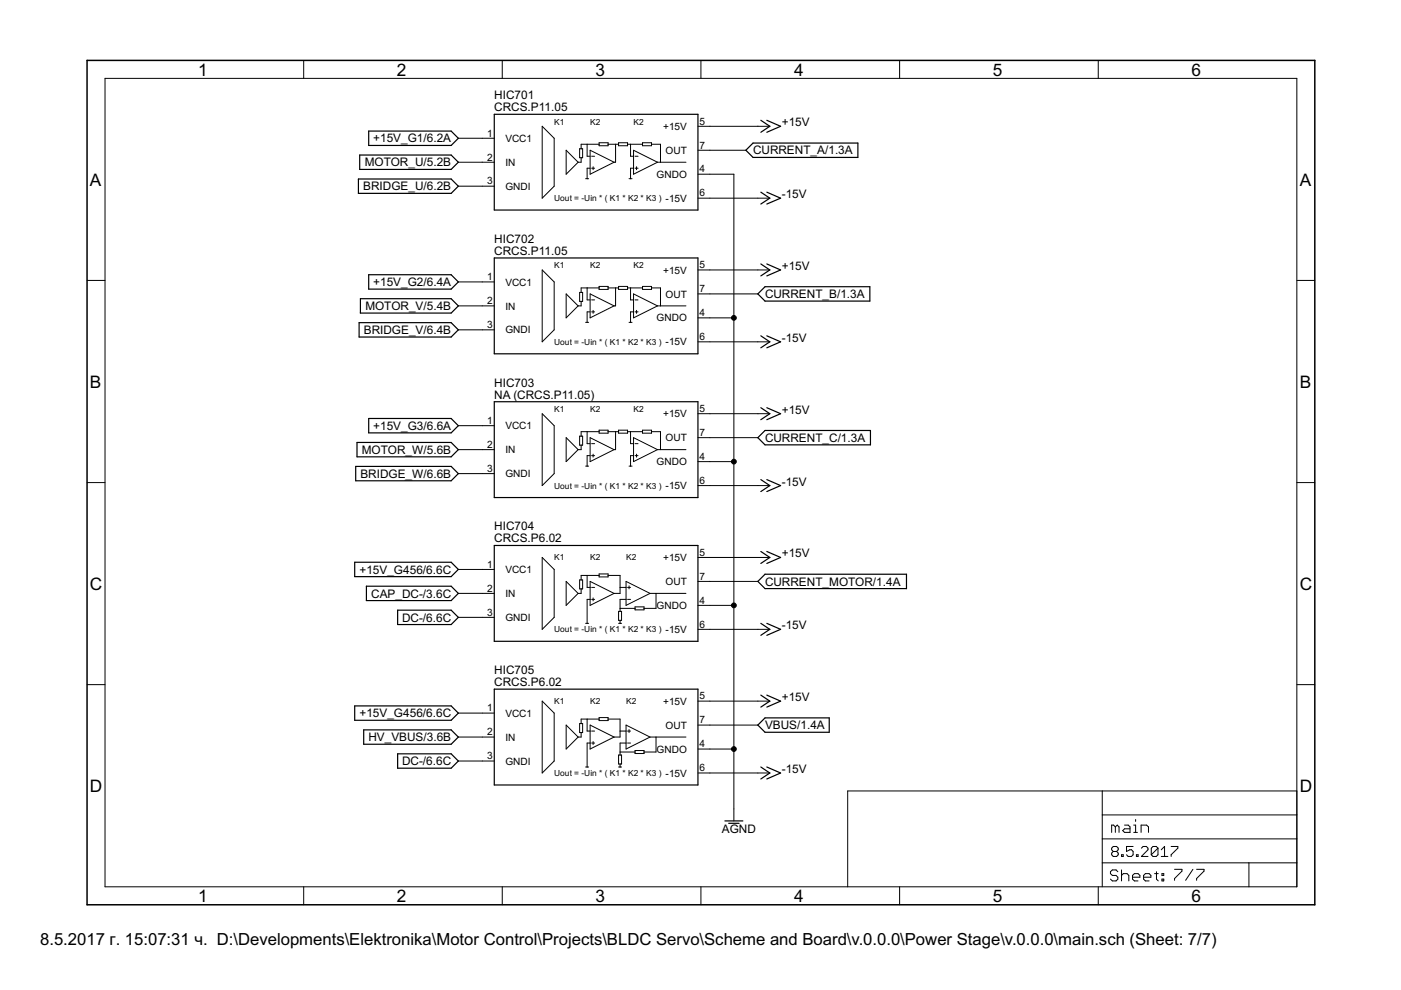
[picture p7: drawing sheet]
<svg xmlns="http://www.w3.org/2000/svg" width="297mm" height="210mm" viewBox="0 0 297 210" stroke-linecap="round" stroke-linejoin="round" font-family="sans-serif">
<g fill="#000" stroke="#000" stroke-width=".25">
<path d="M76.3 32.9v3zM78.2 27.8v3zM76 38h19.7zM76.3 35.9h19.4zM76.3 32.9h19.4zM78.2 30.8h17.5zM78.2 27.8h17.5zM97.2 39.5l-1.5 1.5zM95.7 38l1.5 1.5zM97.2 34.4l-1.5 1.5zM95.7 32.9l1.5 1.5zM97.2 29.3l-1.5 1.5z"/>
<path d="M95.7 27.8l1.5 1.5zM104.8 24.2h43.2zM148 24.2v20.3zM159.7 30.3l-1.6 1.6zM158.1 31.9l1.6 1.5zM159.7 30.3h22.2zM159.7 33.4h22.2zM161.3 28l1.9-1.2zM162.6 28l2.9-1.2zM161.3 25.5l1.9 1.3zM162.6 25.5l2.9 1.3zM181.9 30.3v3.1z"/>
<path d="M76 38v3zM76 41h19.7zM78.2 58.3h17.5zM97.2 59.8l-1.5 1.5zM95.7 58.3l1.5 1.5zM104.8 24.2v20.3zM104.8 54.7h43.2zM104.8 44.5h43.2zM148 54.7v20.3zM161.3 43.3l1.9-1.3zM161.3 58.5l1.9-1.3zM162.6 43.3l2.9-1.3z"/>
<path d="M162.6 58.5l2.9-1.3zM161.3 40.7l1.9 1.3zM161.3 56l1.9 1.2zM162.6 40.7l2.9 1.3zM162.6 56l2.9 1.2zM76.1 68.4v3.1zM76.4 63.3v3.1zM78.2 58.3v3zM76.4 66.4h19.3zM76.4 63.3h19.3zM76.1 71.5h19.6zM76.1 68.4h19.6z"/>
<path d="M78.2 61.3h17.5zM97.2 64.9l-1.5 1.5zM95.7 63.3l1.5 1.6zM97.2 69.9l-1.5 1.6zM95.7 68.4l1.5 1.5zM104.8 54.7v20.3zM104.8 75h43.2zM160.7 62.3l1.5-1.5zM160.7 62.3l1.5 1.5zM161.3 73.7l1.9-1.2zM162.2 60.8h22.2zM162.2 63.8h22.2z"/>
<path d="M162.6 73.7l2.9-1.2zM161.3 71.2l1.9 1.3zM162.6 71.2l2.9 1.3zM184.4 60.8v3zM75.7 93.8v3.1zM78.2 88.7v3.1zM75.7 96.9h20zM75.7 93.8h20zM75.4 98.9h20.3zM78.2 91.8h17.5zM78.2 88.7h17.5zM97.2 95.3l-1.5 1.6z"/>
<path d="M95.7 93.8l1.5 1.5zM97.2 90.3l-1.5 1.5zM95.7 88.7l1.5 1.6zM104.8 85.2h43.2zM148 85.2v20.3zM160.7 92.8l1.5-1.5zM160.7 92.8l1.5 1.5zM161.3 89l1.9-1.3zM162.2 91.3h22.4zM162.2 94.3h22.4zM162.6 89l2.9-1.3zM161.3 86.4l1.9 1.3z"/>
<path d="M162.6 86.4l2.9 1.3zM184.6 91.3v3zM75.4 98.9v3zM75.4 101.9h20.3zM75.2 119.2h20.5zM97.2 100.4l-1.5 1.5zM95.7 98.9l1.5 1.5zM104.8 85.2v20.3zM104.8 115.7h43.2zM104.8 105.5h43.2zM148 115.7v20.3zM161.3 104.2l1.9-1.2z"/>
<path d="M161.3 119.5l1.9-1.3zM162.6 104.2l2.9-1.2zM162.6 119.5l2.9-1.3zM161.3 101.7l1.9 1.3zM161.3 116.9l1.9 1.3zM162.6 101.7l2.9 1.3zM162.6 116.9l2.9 1.3zM75.2 119.2v3.1zM77.7 124.3v3zM84.3 129.4v3zM75.2 122.3h20.5zM84.3 132.4h11.4z"/>
<path d="M84.3 129.4h11.4zM77.7 127.3h18zM77.7 124.3h18zM97.2 120.7l-1.5 1.6zM95.7 119.2l1.5 1.5zM97.2 130.9l-1.5 1.5zM95.7 129.4l1.5 1.5zM97.2 125.8l-1.5 1.5zM95.7 124.3l1.5 1.5zM104.8 115.7v20.3zM104.8 136h43.2zM160.7 123.3l1.5-1.5z"/>
<path d="M160.7 123.3l1.5 1.5zM161.3 134.7l1.9-1.3zM162.2 121.8h30zM162.2 124.8h30zM162.6 134.7l2.9-1.3zM161.3 132.2l1.9 1.2zM162.6 132.2l2.9 1.2zM192.2 121.8v3zM75.2 149.7v3zM77.1 154.7v3.1zM75.2 152.7h20.5zM75.2 149.7h20.5z"/>
<path d="M77.1 157.8h18.6zM77.1 154.7h18.6zM84.3 159.8h11.4zM97.2 151.2l-1.5 1.5zM95.7 149.7l1.5 1.5zM97.2 156.3l-1.5 1.5zM95.7 154.7l1.5 1.6zM104.8 146.1h43.2zM148 146.1v20.3zM160.7 153.7l1.5-1.5zM160.7 153.7l1.5 1.6zM161.3 149.9l1.9-1.2z"/>
<path d="M162.2 152.2h13.6zM162.2 155.3h13.6zM162.6 149.9l2.9-1.2zM161.3 147.4l1.9 1.3zM162.6 147.4l2.9 1.3zM175.8 152.2v3.1zM84.3 159.8v3.1zM84.3 162.9h11.4zM97.2 161.4l-1.5 1.5zM95.7 159.8l1.5 1.6zM104.8 146.1v20.3zM104.8 166.4h43.2z"/>
<path d="M153.7 174.1h3.8zM154.5 174.6h2.2zM161.3 165.2l1.9-1.3zM162.6 165.2l2.9-1.3zM161.3 162.6l1.9 1.3zM162.6 162.6l2.9 1.3z"/>
</g>
<g fill="#000" stroke="#000" stroke-width=".21">
<path d="M22.3 16.6v171.4zM64.4 12.8v3.8zM106.5 12.8v3.8zM148.6 12.8v3.8zM190.7 12.8v3.8zM232.9 12.8v3.8zM22.3 16.6h252.7zM97.2 39.5h5.1zM97.2 34.4h5.1zM97.2 29.3h5.1zM102.3 29.3h2.5zM102.3 34.4h2.5z"/>
<path d="M102.3 39.5h2.5zM115 26.8v15.2zM115 26.8l2.5 2.5zM117.5 29.3v10.2zM120 36.9l2.6-2.5zM120 31.9v5zM120 31.9l2.6 2.5zM122.6 34.4h.6zM122.9 31.5v1.9zM122.9 31.5h.3zM123.2 33.4v1zM122.9 33.4h.3z"/>
<path d="M123.2 31.5h.3zM123.2 30.6v.9zM123.2 30.6h1.3zM123.5 31.5v1.9zM123.2 33.4h.3zM124.5 30.6v2.5zM124.5 33.1h.6zM124.5 35.7v2.2zM124.2 37.9h.3zM124.5 37.9h.3zM125.1 31.9v5zM125.1 31.9l5.1 2.5z"/>
<path d="M124.5 35.7h.6zM125.4 35.7h.7zM125.4 33.1h.7zM125.8 35.3v.7zM127 30.6v.3zM127 30.3v.3zM127 30.3h1.9zM124.5 30.6h2.5zM127 30.9h1.9zM128.9 30.3v.3zM128.9 30.6v.3zM125.1 36.9l5.1-2.5z"/>
<path d="M130.2 34.4h.3zM128.9 30.6h1.6zM130.5 30.6v3.8zM131.1 30.3v.3zM131.1 30.6v.3zM131.1 30.9h2zM130.5 30.6h.6zM133.1 30.3v.3zM131.1 30.3h2zM133.1 30.6v.3zM133.1 30.6h.6zM133.7 30.6v2.5z"/>
<path d="M133.7 35.7v2.2zM133.4 37.9h.3zM133.7 37.9h.3zM134.3 35.7v1.2zM134.3 31.9v3.8zM134.3 31.9l5.1 2.5zM133.7 33.1h.6zM133.7 35.7h.6zM134.6 33.1h.7zM134.6 35.7h.7zM135 35.3v.7zM136.2 30.3v.3z"/>
<path d="M136.2 30.6v.3zM136.2 30.9h1.9zM133.7 30.6h2.5zM138.1 30.3v.3zM136.2 30.3h1.9zM138.1 30.6v.3zM134.3 36.9l5.1-2.5zM139.4 34.4h.6zM140 34.4h5.4zM140 30.6v3.8zM138.1 30.6h1.9zM148 36.9h2.5z"/>
<path d="M148 26.8h2.5zM148 31.9h2.5zM150.5 36.9h5.1zM150.5 31.9h7.6zM160.7 26.8h2.5zM150.5 26.8h10.2zM18.5 59.5h3.8zM97.2 59.8h5.1zM102.3 59.8h2.5zM115 42l2.5-2.5zM115 57.2v15.3zM115 57.2l2.5 2.6z"/>
<path d="M117.5 59.8v10.1zM148 42h2.5zM148 57.2h2.5zM160.7 42h2.5zM160.7 57.2h2.5zM150.5 57.2h10.2zM150.5 42h10.2zM275 59.5h3.8zM97.2 64.9h5.1zM97.2 69.9h5.1zM102.3 64.9h2.5zM102.3 69.9h2.5z"/>
<path d="M115 72.5l2.5-2.6zM120 67.4l2.6-2.5zM120 62.3v5.1zM120 62.3l2.6 2.6zM122.6 64.9h.6zM122.9 62v1.9zM122.9 62h.3zM123.2 63.9v1zM122.9 63.9h.3zM123.2 62h.3zM123.2 61v1zM123.2 61h1.3z"/>
<path d="M123.5 62v1.9zM123.2 63.9h.3zM124.5 61v2.6zM124.5 63.6h.6zM124.5 66.1v2.2zM124.2 68.3h.3zM124.5 68.3h.3zM125.1 62.3v5.1zM125.1 62.3l5.1 2.6zM124.5 66.1h.6zM125.4 66.1h.7zM125.4 63.6h.7z"/>
<path d="M125.8 65.8v.6zM127 61v.4zM127 60.7v.3zM127 60.7h1.9zM124.5 61h2.5zM127 61.4h1.9zM128.9 60.7v.3zM128.9 61v.4zM125.1 67.4l5.1-2.5zM130.2 64.9h.3zM128.9 61h1.6zM130.5 61v3.9z"/>
<path d="M131.1 60.7v.3zM131.1 61v.4zM131.1 61.4h2zM130.5 61h.6zM133.1 60.7v.3zM131.1 60.7h2zM133.1 61v.4zM133.1 61h.6zM133.7 61v2.6zM133.7 66.1v2.2zM133.4 68.3h.3zM133.7 68.3h.3z"/>
<path d="M134.3 66.1v1.3zM134.3 62.3v3.8zM134.3 62.3l5.1 2.6zM133.7 63.6h.6zM133.7 66.1h.6zM134.6 63.6h.7zM134.6 66.1h.7zM135 65.8v.6zM136.2 60.7v.3zM136.2 61v.4zM136.2 61.4h1.9zM133.7 61h2.5z"/>
<path d="M138.1 60.7v.3zM136.2 60.7h1.9zM138.1 61v.4zM134.3 67.4l5.1-2.5zM139.4 64.9h.6zM140 64.9h5.4zM140 61v3.9zM138.1 61h1.9zM148 67.4h2.5zM148 72.5h2.5zM148 62.3h2.5zM150.5 67.4h5.1z"/>
<path d="M155.6 36.9v30.5zM160.7 72.5h2.5zM150.5 72.5h10.2zM150.5 62.3h10.2zM97.2 95.3h5.1zM97.2 90.3h5.1zM102.3 90.3h2.5zM102.3 95.3h2.5zM115 87.7v15.3zM115 87.7l2.5 2.6zM117.5 90.3v10.1zM120 97.9l2.6-2.6z"/>
<path d="M120 92.8v5.1zM120 92.8l2.6 2.5zM122.6 95.3h.6zM122.9 92.5v1.9zM122.9 92.5h.3zM123.2 94.4v.9zM122.9 94.4h.3zM123.2 92.5h.3zM123.2 91.5v1zM123.2 91.5h1.3zM123.5 92.5v1.9zM123.2 94.4h.3z"/>
<path d="M124.5 91.5v2.6zM124.5 94.1h.6zM124.5 96.6v2.2zM124.2 98.8h.3zM124.5 98.8h.3zM125.1 92.8v5.1zM125.1 92.8l5.1 2.5zM124.5 96.6h.6zM125.4 96.6h.7zM125.4 94.1h.7zM125.8 96.3v.6zM127 91.5v.3z"/>
<path d="M127 91.2v.3zM127 91.2h1.9zM124.5 91.5h2.5zM127 91.8h1.9zM128.9 91.2v.3zM128.9 91.5v.3zM125.1 97.9l5.1-2.6zM130.2 95.3h.3zM128.9 91.5h1.6zM130.5 91.5v3.8zM131.1 91.2v.3zM131.1 91.5v.3z"/>
<path d="M131.1 91.8h2zM130.5 91.5h.6zM133.1 91.2v.3zM131.1 91.2h2zM133.1 91.5v.3zM133.1 91.5h.6zM133.7 91.5v2.6zM133.7 96.6v2.2zM133.4 98.8h.3zM133.7 98.8h.3zM134.3 96.6v1.3zM134.3 92.8v3.8z"/>
<path d="M134.3 92.8l5.1 2.5zM133.7 94.1h.6zM133.7 96.6h.6zM134.6 94.1h.7zM134.6 96.6h.7zM135 96.3v.6zM136.2 91.2v.3zM136.2 91.5v.3zM136.2 91.8h1.9zM133.7 91.5h2.5zM138.1 91.2v.3zM136.2 91.2h1.9z"/>
<path d="M138.1 91.5v.3zM134.3 97.9l5.1-2.6zM139.4 95.3h.6zM140 95.3h5.4zM140 91.5v3.8zM138.1 91.5h1.9zM148 97.9h2.5zM148 87.7h2.5zM148 92.8h2.5zM150.5 97.9h5.1zM155.6 67.4v30.5zM160.7 87.7h2.5z"/>
<path d="M150.5 87.7h10.2zM150.5 92.8h10.2zM18.5 102.3h3.8zM97.2 100.4h5.1zM102.3 100.4h2.5zM115 103l2.5-2.6zM115 118.2v15.2zM115 118.2l2.5 2.5zM148 103h2.5zM148 118.2h2.5zM150.5 118.2h10.2zM160.7 103h2.5z"/>
<path d="M160.7 118.2h2.5zM150.5 103h10.2zM275 102.3h3.8zM97.2 120.7h5.1zM97.2 130.9h5.1zM97.2 125.8h5.1zM102.3 120.7h2.5zM102.3 125.8h2.5zM102.3 130.9h2.5zM115 133.4l2.5-2.5zM117.5 120.7v10.2zM120 128.4l2.6-2.6z"/>
<path d="M120 123.3v5.1zM120 123.3l2.6 2.5zM122.6 125.8h.6zM122.9 123v1.9zM122.9 123h.3zM123.2 124.9v.9zM122.9 124.9h.3zM123.2 123h.3zM123.2 122v1zM123.2 122h1.3zM123.5 123v1.9zM123.2 124.9h.3z"/>
<path d="M124.5 122v2.5zM124.5 124.5h.6zM124.5 127.1v5.1zM124.2 132.2h.3zM124.5 132.2h.3zM125.1 127.1v1.3zM125.1 124.5v2.6zM125.1 123.3v1.2zM125.1 123.3l5.1 2.5zM124.5 127.1h.6zM125.4 127.1h.7zM125.4 124.5h.7z"/>
<path d="M125.8 126.8v.6zM127 121.7v.3zM127 122v.3zM127 122.3h1.9zM124.5 122h2.5zM128.9 121.7v.3zM127 121.7h1.9zM128.9 122v.3zM125.1 128.4l5.1-2.6zM131.1 129.6v1.9zM131.1 129.6h.4zM131.5 127.1v1.9z"/>
<path d="M131.5 129v.6zM131.5 129.6h.3zM131.1 131.5h.4zM131.5 129h3.1zM131.5 131.5v.7zM131.1 132.2h.4zM131.5 132.2h.3zM131.5 124.5v1.3zM130.2 125.8h1.3zM131.5 122v2.5zM128.9 122h2.6zM131.8 129.6v1.9z"/>
<path d="M131.5 131.5h.3zM132.7 127.1v1.3zM132.7 124.5v2.6zM132.7 123.3v1.2zM132.7 123.3l5.1 2.5zM131.5 127.1h1.2zM131.5 124.5h1.2zM133.1 124.5h.6zM133.1 127.1h.6zM133.4 124.2v.7zM134.6 128.7v.3zM134.6 128.7h1.9z"/>
<path d="M134.6 129v.3zM136.5 128.7v.3zM136.5 129v.3zM134.6 129.3h1.9zM136.5 129h2.6zM132.7 128.4l5.1-2.6zM137.8 125.8h1.3zM139.1 125.8h6.3zM139.1 125.8v3.2zM148 128.4h2.5zM148 133.4h2.5zM148 123.3h2.5z"/>
<path d="M150.5 133.4h10.2zM150.5 128.4h5.1zM150.5 123.3h10.2zM155.6 97.9v30.5zM160.7 133.4h2.5zM18.5 145.2h3.8zM97.2 151.2h5.1zM97.2 156.3h5.1zM102.3 151.2h2.5zM102.3 156.3h2.5zM115 148.7v15.2zM115 148.7l2.5 2.5z"/>
<path d="M117.5 151.2v10.2zM120 158.8l2.6-2.5zM120 153.7v5.1zM120 153.7l2.6 2.6zM122.6 156.3h.6zM122.9 153.4v1.9zM122.9 153.4h.3zM123.2 155.3v1zM122.9 155.3h.3zM123.2 153.4h.3zM123.2 152.5v.9zM123.2 152.5h1.3z"/>
<path d="M123.5 153.4v1.9zM123.2 155.3h.3zM124.5 152.5v2.5zM124.5 155h.6zM124.5 157.5v5.1zM125.1 157.5v1.3zM125.1 155v2.5zM125.1 153.7v1.3zM125.1 153.7l5.1 2.6zM124.5 157.5h.6zM125.4 157.5h.7zM125.4 155h.7z"/>
<path d="M125.8 157.2v.7zM127 152.1v.4zM127 152.5v.3zM127 152.8h1.9zM124.5 152.5h2.5zM128.9 152.1v.4zM127 152.1h1.9zM128.9 152.5v.3zM125.1 158.8l5.1-2.5zM131.5 157.5v1.9zM131.5 159.4v.7zM131.5 159.4h3.1z"/>
<path d="M131.5 155v1.3zM130.2 156.3h1.3zM131.5 152.5v2.5zM128.9 152.5h2.6zM132.7 157.5v1.3zM132.7 155v2.5zM132.7 153.7v1.3zM132.7 153.7l5.1 2.6zM131.5 157.5h1.2zM131.5 155h1.2zM133.1 155h.6zM133.1 157.5h.6z"/>
<path d="M133.4 154.7v.6zM134.6 159.1v.3zM134.6 159.1h1.9zM134.6 159.4v.4zM136.5 159.1v.3zM136.5 159.4v.4zM134.6 159.8h1.9zM136.5 159.4h2.6zM132.7 158.8l5.1-2.5zM137.8 156.3h1.3zM139.1 156.3h6.3zM139.1 156.3v3.1z"/>
<path d="M148 158.8h2.5zM148 148.7h2.5zM148 153.7h2.5zM150.5 158.8h5.1zM150.5 153.7h10.2zM155.6 128.4v30.4zM160.7 148.7h2.5zM150.5 148.7h10.2zM275 145.2h3.8zM97.2 161.4h5.1zM102.3 161.4h2.5zM115 163.9l2.5-2.5z"/>
<path d="M124.2 162.6h.3zM124.5 162.6h.3zM131.1 160.1v1.9zM131.1 160.1h.4zM131.5 160.1h.3zM131.1 162h.4zM131.5 162v.6zM131.1 162.6h.4zM131.5 162.6h.3zM131.8 160.1v1.9zM131.5 162h.3zM148 163.9h2.5z"/>
<path d="M155.6 171.5v2.6zM155.6 158.8v12.7zM160.7 163.9h2.5zM150.5 163.9h10.2zM179.7 167.7h54zM233.7 167.7h41.3zM233.7 177.9h41.3zM233.7 172.8v5.1zM233.7 172.8h41.3zM233.7 167.7v5.1zM235.7 174.9v1.6zM235.7 174.9h.4z"/>
<path d="M236 179.5l-.3 .3zM236 179.5h.7zM236.1 174.9l.4 .4zM236.5 175.3v1.2zM236.5 175.3l.4-.4zM236.7 179.5l.4 .3zM236.9 174.9l.4 .4zM237.1 179.8v.4zM237.3 175.3v1.2zM238 176.1l.4-.4zM238.4 174.9h.8zM238 176.1l.4 .4z"/>
<path d="M238.4 175.7h1.2zM238.8 179.5v1zM239.2 174.9l.4 .4zM239.6 175.3v1.2zM238.4 176.5h1.2zM238.8 179.5h1.4zM240.4 174.9h.4zM240.4 176.5h.8zM240.8 174.9v1.6zM240.8 173.8v.4zM241.9 174.9v1.6zM241.9 174.9h1.2z"/>
<path d="M242.4 179.5l-.4 .3zM242.4 179.5h.7zM243.1 174.9l.4 .4zM243.1 179.5l.3 .3zM243.5 175.3v1.2zM244.5 179.5l-.4 .3zM244.5 179.5h.7zM245.2 179.5l.3 .3zM245.5 179.8v1.4zM246.9 179.5v2.1zM248.3 179.5h1.4zM249.7 179.5v.3z"/>
<path d="M248.3 181.2l1.4-1.4zM275 172.8v5.1zM275 167.7v5.1zM22.3 188h252.7zM64.4 188v3.8zM106.5 188v3.8zM148.6 188v3.8zM179.7 167.7v20.3zM190.7 188v3.8zM232.9 188v3.8zM233.7 182.9v5.1zM233.7 177.9v5z"/>
<path d="M235.4 184.8v.4zM235.4 185.2l.4 .4zM235.7 180.9v.3zM236 180.5l-.3 .4zM235.7 179.8v.4zM235.4 184.8l.4-.4zM235.8 185.6h.8zM235.4 186.4l.4 .4zM235.7 181.2l.3 .4zM235.7 180.2l.3 .3zM236 180.5h.7zM235.8 184.4h.8z"/>
<path d="M236.6 185.6l.4 .4zM235.8 186.8h.8zM236.7 180.5l.4 .4zM236 181.6h.7zM236.6 184.4l.4 .4zM237 186v.4zM237 186.4l-.4 .4zM237.1 180.2l-.4 .3zM237.1 180.9v.3zM237.1 181.2l-.4 .4zM237.8 181.2v.4zM237.8 181.2h.3z"/>
<path d="M237.8 184.4v2.4zM237.8 185.6l.4-.4zM238.1 181.2v.4zM237.8 181.6h.3zM238.2 185.2h.8zM238.8 180.5l.7-.3zM239 185.2l.3 .4zM238.8 181.2l.4 .4zM239.3 185.6v1.2zM239.5 180.2h.4zM239.9 180.2l.3 .3zM239.2 181.6h.7z"/>
<path d="M240.1 185.6v.8zM240.1 185.6l.4-.4zM240.2 180.5v.7zM240.2 181.2l-.3 .4zM240.1 186.4l.4 .4zM240.5 185.2h.8zM240.9 181.2v.4zM240.9 181.2h.4zM240.5 186.8h.8zM241.3 185.2l.4 .4zM241.3 181.2v.4zM240.9 181.6h.4z"/>
<path d="M241.7 185.6v.4zM240.1 186h1.6zM243.4 180.2l-1.4 1.4zM242.5 185.6v.8zM242.5 185.6l.3-.4zM242.5 186.4l.3 .4zM242.8 185.2h.8zM242 181.6h1.4zM243.4 179.8v.4zM242.8 186.8h.8zM243.6 185.2l.4 .4zM244 185.6v.4z"/>
<path d="M242.5 186h1.5zM244.1 179.8v1.4zM244.1 181.2l1.4-1.4zM244.1 181.2l.4 .4zM244.8 185.2h.8zM244.5 181.6h.7zM245.2 184.8v1.6zM245.2 186.4l.4 .4zM245.5 181.2l-.3 .4zM246.9 179.5l-.7 .7zM246.2 181.6h1.4zM246.4 185.2h.3z"/>
<path d="M246.4 185.2v.4zM246.4 186.4h.3zM246.4 186.4v.4zM246.7 185.2v.4zM246.4 185.6h.3zM246.7 186.4v.4zM246.4 186.8h.3zM248.3 181.2v.4zM249 184.3h1.6zM249 186.3v.3zM250.6 184.3v.4zM250.6 184.7l-1.6 1.6z"/>
<path d="M252.9 184.3l-1.5 2.3zM253.7 184.3h1.6zM253.7 186.3v.3zM255.3 184.3v.4zM255.3 184.7l-1.6 1.6zM264.8 182.9v5.1zM264.8 182.9h10.2zM233.7 182.9h31.1zM275 182.9v5.1zM275 177.9v5zM275 16.6v171.4z"/>
<circle cx="155.6" cy="67.4" r=".51"/>
<circle cx="155.6" cy="97.9" r=".51"/>
<circle cx="155.6" cy="128.4" r=".51"/>
<circle cx="155.6" cy="158.8" r=".51"/>
</g>
<path d="M18.5 12.8v179zM18.5 12.8h260.3zM18.5 191.8h260.3zM278.8 12.8v179z" fill="#000" stroke="#000" stroke-width=".32"/>
<g font-size="4.1">
<text x="42" y="16">1</text>
<text x="84.1" y="16">2</text>
<text x="126.3" y="16">3</text>
<text x="168.4" y="16">4</text>
<text x="210.5" y="16">5</text>
<text x="252.6" y="16">6</text>
<text x="19.1" y="39.3">A</text>
<text x="275.6" y="39.3">A</text>
<text x="19.1" y="82.2">B</text>
<text x="275.6" y="82.2">B</text>
<text x="19.1" y="125">C</text>
<text x="275.6" y="125">C</text>
<text x="19.1" y="167.9">D</text>
<text x="275.6" y="167.9">D</text>
<text x="42" y="191.2">1</text>
<text x="84.1" y="191.2">2</text>
<text x="126.3" y="191.2">3</text>
<text x="168.4" y="191.2">4</text>
<text x="210.5" y="191.2">5</text>
<text x="252.6" y="191.2">6</text>
</g>
<text font-size="4" x="8.5" y="200.4">8.5.2017 г. 15:07:31 ч. D:\Developments\Elektronika\Motor Control\Projects\BLDC Servo\Scheme and Board\v.0.0.0\Power Stage\v.0.0.0\main.sch (Sheet: 7/7)</text>
<g font-size="2.8">
<text x="104.8" y="23.6">CRCS.P11.05</text>
<text x="104.8" y="21.1">HIC701</text>
<text x="165.8" y="26.8">+15V</text>
<text x="77.3" y="35.3">MOTOR_U/5.2B</text>
<text x="79.1" y="30.2">+15V_G1/6.2A</text>
<text x="159.7" y="32.7">CURRENT_A/1.3A</text>
<text x="77" y="40.4">BRIDGE_U/6.2B</text>
<text x="165.8" y="42">-15V</text>
<text x="104.8" y="51.5">HIC702</text>
<text x="104.8" y="54.1">CRCS.P11.05</text>
<text x="165.8" y="57.2">+15V</text>
<text x="77.5" y="65.7">MOTOR_V/5.4B</text>
<text x="79.1" y="60.7">+15V_G2/6.4A</text>
<text x="162.2" y="63.2">CURRENT_B/1.3A</text>
<text x="77.1" y="70.8">BRIDGE_V/6.4B</text>
<text x="165.8" y="72.5">-15V</text>
<text x="104.8" y="82">HIC703</text>
<text x="104.8" y="84.5">NA (CRCS.P11.05)</text>
<text x="165.8" y="87.7">+15V</text>
<text x="79.1" y="91.1">+15V_G3/6.6A</text>
<text x="162.2" y="93.7">CURRENT_C/1.3A</text>
<text x="76.4" y="101.3">BRIDGE_W/6.6B</text>
<text x="76.7" y="96.2">MOTOR_W/5.6B</text>
<text x="165.8" y="103">-15V</text>
<text x="104.8" y="112.5">HIC704</text>
<text x="104.8" y="115">CRCS.P6.02</text>
<text x="165.8" y="118.2">+15V</text>
<text x="76.2" y="121.6">+15V_G456/6.6C</text>
<text x="162.2" y="124.2">CURRENT_MOTOR/1.4A</text>
<text x="78.7" y="126.7">CAP_DC-/3.6C</text>
<text x="85.2" y="131.8">DC-/6.6C</text>
<text x="165.8" y="133.4">-15V</text>
<text x="104.8" y="142.9">HIC705</text>
<text x="104.8" y="145.5">CRCS.P6.02</text>
<text x="165.8" y="148.7">+15V</text>
<text x="76.2" y="152.1">+15V_G456/6.6C</text>
<text x="162.2" y="154.6">VBUS/1.4A</text>
<text x="78.1" y="157.2">HV_VBUS/3.6B</text>
<text x="85.2" y="162.2">DC-/6.6C</text>
<text x="165.8" y="163.9">-15V</text>
<text x="153.1" y="176.6">AGND</text>
</g>
<g font-size="2.4">
<text x="103.3" y="29">1</text>
<text x="140.6" y="27.5">+15V</text>
<text x="148.3" y="26.4">5</text>
<text x="103.3" y="34">2</text>
<text x="107.1" y="30.1">VCC1</text>
<text x="107.1" y="35.1">IN</text>
<text x="141.1" y="32.6">OUT</text>
<text x="148.3" y="31.5">7</text>
<text x="103.3" y="39.1">3</text>
<text x="107.1" y="40.2">GNDI</text>
<text x="139.2" y="37.7">GNDO</text>
<text x="148.3" y="36.6">4</text>
<text x="148.3" y="41.6">6</text>
<text x="141.1" y="42.8">-15V</text>
<text x="103.3" y="59.4">1</text>
<text x="140.6" y="58">+15V</text>
<text x="148.3" y="56.9">5</text>
<text x="103.3" y="64.5">2</text>
<text x="107.1" y="60.5">VCC1</text>
<text x="107.1" y="65.6">IN</text>
<text x="141.1" y="63.1">OUT</text>
<text x="148.3" y="62">7</text>
<text x="103.3" y="69.6">3</text>
<text x="107.1" y="70.7">GNDI</text>
<text x="139.2" y="68.2">GNDO</text>
<text x="148.3" y="67">4</text>
<text x="141.1" y="73.2">-15V</text>
<text x="148.3" y="72.1">6</text>
<text x="103.3" y="89.9">1</text>
<text x="140.6" y="88.5">+15V</text>
<text x="148.3" y="87.4">5</text>
<text x="103.3" y="95">2</text>
<text x="107.1" y="91">VCC1</text>
<text x="141.1" y="93.6">OUT</text>
<text x="148.3" y="92.4">7</text>
<text x="103.3" y="100.1">3</text>
<text x="107.1" y="96.1">IN</text>
<text x="107.1" y="101.2">GNDI</text>
<text x="139.2" y="98.6">GNDO</text>
<text x="148.3" y="97.5">4</text>
<text x="141.1" y="103.7">-15V</text>
<text x="148.3" y="102.6">6</text>
<text x="140.6" y="119">+15V</text>
<text x="148.3" y="117.8">5</text>
<text x="103.3" y="120.4">1</text>
<text x="103.3" y="125.5">2</text>
<text x="107.1" y="121.5">VCC1</text>
<text x="141.1" y="124">OUT</text>
<text x="148.3" y="122.9">7</text>
<text x="103.3" y="130.5">3</text>
<text x="107.1" y="126.6">IN</text>
<text x="107.1" y="131.6">GNDI</text>
<text x="139.2" y="129.1">GNDO</text>
<text x="148.3" y="128">4</text>
<text x="141.1" y="134.2">-15V</text>
<text x="148.3" y="133.1">6</text>
<text x="140.6" y="149.4">+15V</text>
<text x="148.3" y="148.3">5</text>
<text x="103.3" y="150.8">1</text>
<text x="103.3" y="155.9">2</text>
<text x="107.1" y="152">VCC1</text>
<text x="141.1" y="154.5">OUT</text>
<text x="148.3" y="153.4">7</text>
<text x="103.3" y="161">3</text>
<text x="107.1" y="157">IN</text>
<text x="139.2" y="159.6">GNDO</text>
<text x="148.3" y="158.5">4</text>
<text x="107.1" y="162.1">GNDI</text>
<text x="141.1" y="164.7">-15V</text>
<text x="148.3" y="163.5">6</text>
</g>
<g font-size="2">
<text x="117.5" y="26.5">K1</text>
<text x="125.1" y="26.5">K2</text>
<text x="134.3" y="26.5">K2</text>
<text x="117.5" y="42.6">Uout = -Uin * ( K1 * K2 * K3 )</text>
<text x="117.5" y="56.9">K1</text>
<text x="125.1" y="56.9">K2</text>
<text x="134.3" y="56.9">K2</text>
<text x="117.5" y="73.1">Uout = -Uin * ( K1 * K2 * K3 )</text>
<text x="117.5" y="87.4">K1</text>
<text x="125.1" y="87.4">K2</text>
<text x="134.3" y="87.4">K2</text>
<text x="117.5" y="103.6">Uout = -Uin * ( K1 * K2 * K3 )</text>
<text x="117.5" y="118.8">K1</text>
<text x="125.1" y="118.8">K2</text>
<text x="132.7" y="118.8">K2</text>
<text x="117.5" y="134.1">Uout = -Uin * ( K1 * K2 * K3 )</text>
<text x="117.5" y="149.3">K1</text>
<text x="125.1" y="149.3">K2</text>
<text x="132.7" y="149.3">K2</text>
<text x="117.5" y="164.5">Uout = -Uin * ( K1 * K2 * K3 )</text>
</g>
</svg>
